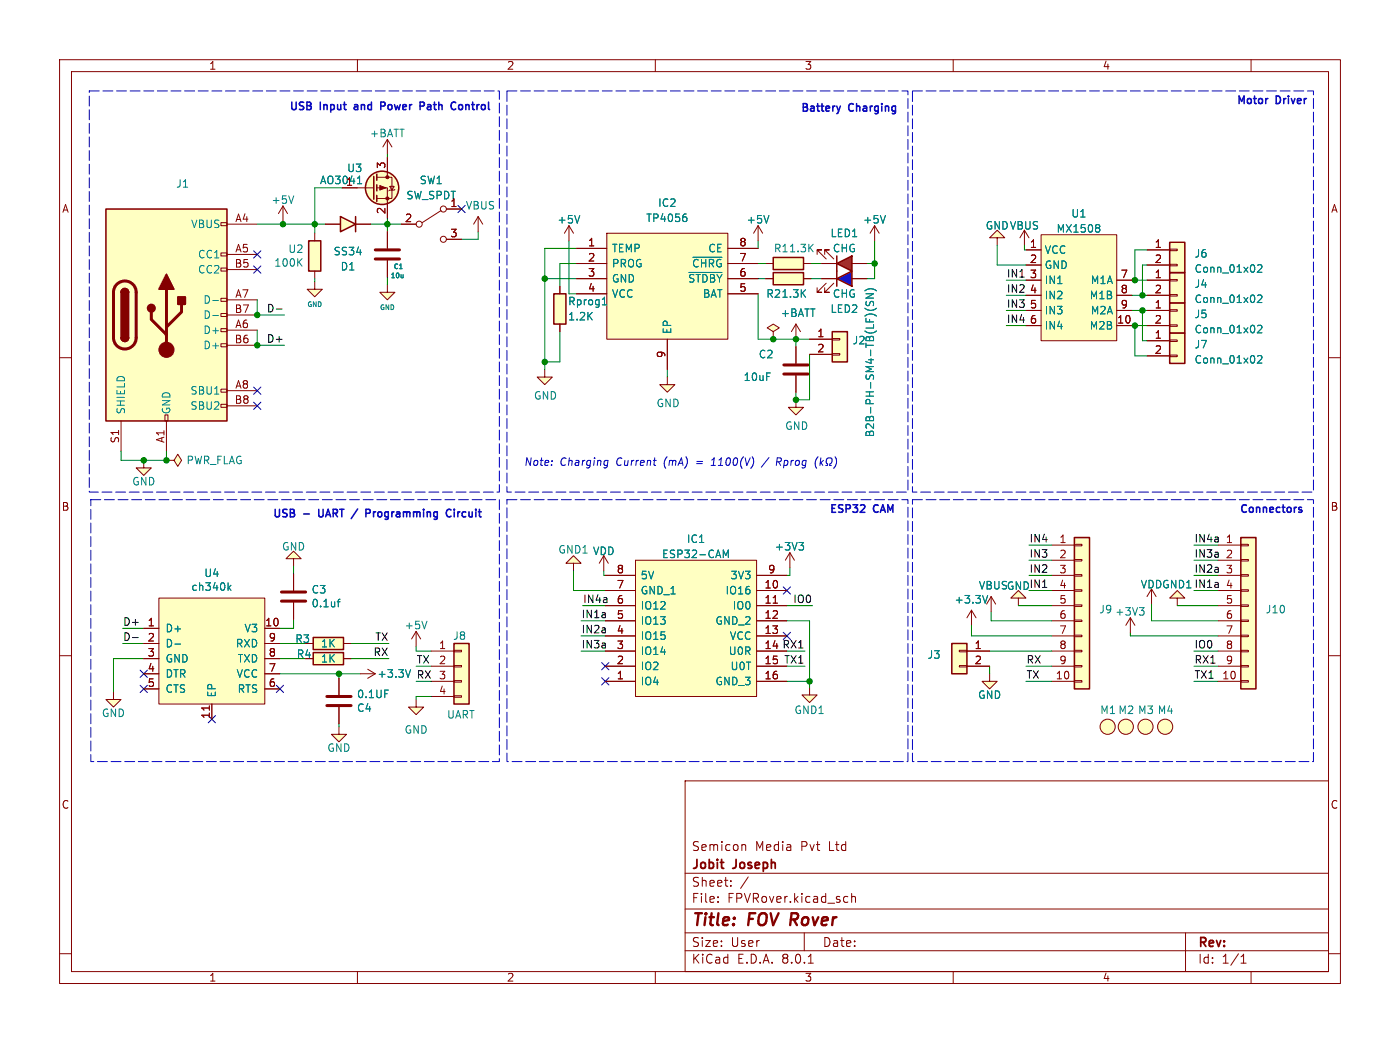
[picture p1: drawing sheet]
<svg xmlns="http://www.w3.org/2000/svg" width="235mm" height="175mm" viewBox="0 0 235 175" stroke-linecap="round" stroke-linejoin="round" font-family="sans-serif">
<g fill="none" stroke="#840000" stroke-width=".17">
<path d="M10 10h215v155h-215zM12 12h211v151h-211zM60 10v2M110 10v2M160 10v2M210 10v2M10 60h2M223 60h2M10 110h2M223 110h2M115 131h108v32h-108zM115 159.5h108"/>
<path d="M115 156.5h108M115 152.5h108M115 146.5h108M120.5 151.3v.1M120.5 150.5v.1M122.7 148.6v.1M122.7 147.8v.1M124.6 141.8h.5l.1 .9M125.6 147.1l-1.3 2M135 156.5v3M142.2 150.4l.1 .1M142.3 151.3l-.1 .1"/>
<path d="M143 149.9v1.5M143 150.5l.2-.1 .3 .1 .1 .9M199 156.5v6.5M10 160h2M60 163v2M110 163v2M135.7 161.6h.8M160 163v2M208.3 161.6h.9M208.3 160.5l.4-.4v1.5M210 163v2M223 160h2"/>
</g>
<path d="M57.1 36.3l2.6 1.3-2.6 1.3z" fill="#ffffc2"/>
<path d="M57.1 36.3l2.6 1.3-2.6 1.3zM59.7 36.3v2.6" fill="none" stroke="#840000" stroke-width=".25"/>
<path d="M54.6 37.6h2.5M59.7 37.6h2.5" fill="none" stroke="#840000" stroke-width=".17"/>
<path d="M51.8 40.4h2v5.1h-2z" fill="#ffffc2"/>
<path d="M51.8 40.4h2v5.1h-2z" fill="none" stroke="#840000" stroke-width=".25"/>
<path d="M52.8 39.1v1.3M52.8 45.5v1.3" fill="none" stroke="#840000" stroke-width=".17"/>
<path d="M50.2 43.9l.5 .8M50.7 43.4l-.7 .7" fill="none" stroke="#008484" stroke-width=".17"/>
<path d="M101.9 39.1h20.3v17.8h-20.3z" fill="#ffffc2"/>
<path d="M101.9 39.1h20.3v17.8h-20.3zM96.8 41.7h5.1M96.8 44.2h5.1M96.8 46.8h5.1M96.8 49.3h5.1M112 56.9v5.1M122.2 41.7h5.1M122.2 44.2h5.1M122.2 46.8h5.1M122.2 49.3h5.1" fill="none" stroke="#840000" stroke-width=".17"/>
<path d="M114.9 35.9h.3M115.1 36.4l.2 .2v.3l-.2 .3M115.6 45.7h5.6M116.3 43.2h4.9" fill="none" stroke="#008484" stroke-width=".17"/>
<path d="M91.4 62v1.3h1.3l-1.3 1.2-1.2-1.2h1.2z" fill="#ffffc2"/>
<path d="M91.4 62v1.3h1.3l-1.3 1.2-1.2-1.2h1.2" fill="none" stroke="#840000" stroke-width=".17"/>
<path d="M112 63.3v1.2h1.3l-1.3 1.3-1.3-1.3h1.3z" fill="#ffffc2"/>
<path d="M112 63.3v1.2h1.3l-1.3 1.3-1.3-1.3h1.3" fill="none" stroke="#840000" stroke-width=".17"/>
<path d="M52.8 47.3v1.2h1.3l-1.3 1.3-1.2-1.3h1.2z" fill="#ffffc2"/>
<path d="M47.5 34.6l-.8 1.2M47.5 34.6v2.5M47.5 34.6l.8 1.2M52.8 47.3v1.2h1.3l-1.3 1.3-1.2-1.3h1.2" fill="none" stroke="#840000" stroke-width=".17"/>
<path d="M49.3 32.9l-.4 1.2" fill="none" stroke="#008484" stroke-width=".17"/>
<path d="M24.1 77.2v1.3h1.3l-1.3 1.3-1.2-1.3h1.2z" fill="#ffffc2"/>
<path d="M24.1 77.2v1.3h1.3l-1.3 1.3-1.2-1.3h1.2M166.4 100.1l-.8 1.3M166.4 100.1v2.5M166.4 100.1l.7 1.3" fill="none" stroke="#840000" stroke-width=".17"/>
<path d="M169.7 100.3l1.2-1.2 1.3 1.2h-1.3v1.3v-1.3z" fill="#ffffc2"/>
<path d="M170.9 100.3h1.3l-1.3-1.2-1.2 1.2h1.2v1.3" fill="none" stroke="#840000" stroke-width=".17"/>
<path d="M166.1 113v1.3h1.3l-1.3 1.3-1.3-1.3h1.3z" fill="#ffffc2"/>
<path d="M166.1 113v1.3h1.3l-1.3 1.3-1.3-1.3h1.3" fill="none" stroke="#840000" stroke-width=".17"/>
<path d="M27.9 77.2h1.3l.6-1 .7 1-.7 1.1-.6-1.1z" fill="#ffffc2"/>
<path d="M27.9 77.2h1.3l.6-1 .7 1-.7 1.1-.6-1.1M27.9 77.2h.1" fill="none" stroke="#840000" stroke-width=".17"/>
<path d="M135.9 115.3v1.3h1.3l-1.3 1.3-1.3-1.3h1.3z" fill="#ffffc2"/>
<path d="M135.9 115.3v1.3h1.3l-1.3 1.3-1.3-1.3h1.3" fill="none" stroke="#840000" stroke-width=".17"/>
<path d="M17.8 35.1h20.3v35.5h-20.3z" fill="#ffffc2"/>
<g fill="none" stroke="#840000" stroke-width=".17">
<path d="M37.1 37.4h1v.5h-1zM38.1 37.6h5.1M59.9 31.5h2.8M63.2 31.5h1.8v5.1M63.2 29.7h2.6v3.6h-2.6M65 23.4v2.5M65 26.4v3.3M65 23.4l-.7 1.3M65 23.4l.8 1.3M65.4 31.3h.8l-.4 .6zM66.3 31.8l-.1 .1h-.8l-.1 .1M146.8 37.9l-.8 1.2"/>
<path d="M146.8 37.9v2.5M146.8 37.9l.8 1.2M37.1 57.7h1v.5h-1zM37.1 55.1h1v.5h-1zM37.1 52.6h1v.5h-1zM37.1 50.1h1v.5h-1zM37.1 45h1v.5h-1zM37.1 42.4h1v.5h-1zM38.1 42.7h5.1M38.1 55.4h5.1M38.1 50.3h5.1M38.1 45.2h5.1"/>
<path d="M38.1 57.9h5.1M38.1 52.9h5.1M20.3 70.6v5.1M27.7 69.6h.5v1h-.5zM27.9 70.6v5.1M37.1 67.8h1v.5h-1zM37.1 65.3h1v.5h-1zM38.1 65.6h5.1M38.1 68.1h5.1M132.6 92.7l-.8 1.3M132.6 92.7v2.6M132.6 92.7l.7 1.3"/>
</g>
<g fill="none" stroke="#840000" stroke-width=".25">
<path d="M17.8 35.1h20.3v35.5h-20.3zM62.7 29.6v3.8M63.2 29.2v1M63.2 31v1M63.2 32.8v1M20.3 56.7a.64 .64 0 0 0 .7 .6 .64 .64 0 0 0 .6-.6M20.3 49a.64 .64 0 0 1 .7-.6 .64 .64 0 0 1 .6 .6"/>
<circle cx="64.1" cy="31.5" r="2.79"/>
</g>
<path d="M19.6 47.7a1.91 1.91 0 0 1 2.1-.4 1.91 1.91 0 0 1 1.2 1.7v7.7a1.91 1.91 0 0 1-1.9 1.9 1.91 1.91 0 0 1-2-1.9l.1-7.8 .1-.6zM25.4 52.3v1.3l2.5 2.6M27.9 48.5v10.2M30.5 51.1v1.2l-2.6 2.6" fill="none" stroke="#840000" stroke-width=".51"/>
<g fill="#840000" stroke="#840000" stroke-width=".25">
<path d="M20.3 56.7h1.3a.64 .64 0 0 1-.6 .6 .64 .64 0 0 1-.7-.6z"/>
<path d="M20.3 49h1.3v7.7h-1.3z"/>
<path d="M20.5 48.6a.64 .64 0 0 1 .7-.1 .64 .64 0 0 1 .4 .5h-1.3z"/>
<path d="M27.9 46l1.3 2.5h-2.5z"/>
<path d="M29.8 49.8h1.3v1.3h-1.3z"/>
<circle cx="25.4" cy="51.7" r=".63"/>
</g>
<g fill="#840000" stroke="#840000" stroke-width=".17">
<path d="M63.8 31.1l1 .4-1 .4z"/>
<circle cx="27.9" cy="58.7" r="1.27"/>
<circle cx="65" cy="33.3" r=".25"/>
<circle cx="65" cy="29.7" r=".25"/>
</g>
<path d="M60 30.8h.7M148.6 36.2l-.4 1.2M35.7 50.4h1M35.7 52.9h1M134.1 91h.8l-.4 .5M134.6 91.5l.3 .2v.4l-.3 .2" fill="none" stroke="#008484" stroke-width=".17"/>
<circle cx="64.1" cy="31.5" r="2.79" fill="#ffffc2" stroke="#ffffc2" stroke-width=".17"/>
<path d="M140.5 46.8l2.5-1.3v2.5z" fill="#1d00ff"/>
<path d="M140.5 46.8l2.5-1.3v2.5zM140.5 45.5v2.5" fill="none" stroke="#840000" stroke-width=".25"/>
<path d="M137.9 46.8h2.6M138.7 47.5l-1.5 1.5h.7h-.7v-.7M140 47.5l-1.6 1.5h.8h-.8v-.7M143 46.8h2.5" fill="none" stroke="#840000" stroke-width=".17"/>
<path d="M140.5 44.2l2.5-1.3v2.6z" fill="#ff0013"/>
<path d="M140.5 44.2l2.5-1.3v2.6zM140.5 42.9v2.6" fill="none" stroke="#840000" stroke-width=".25"/>
<path d="M137.2 42.7v-.8h.7h-.7l1.5 1.6M137.9 44.2h2.6M138.4 42.7v-.8h.8h-.8l1.6 1.6M143 44.2h2.5" fill="none" stroke="#840000" stroke-width=".17"/>
<path d="M93 49.3h2v5.1h-2z" fill="#ffffc2"/>
<path d="M93 49.3h2v5.1h-2z" fill="none" stroke="#840000" stroke-width=".25"/>
<path d="M95.5 37.9l-.8 1.2M95.5 37.9v2.5M95.5 37.9l.8 1.2M94 48v1.3M94 54.4v1.2" fill="none" stroke="#840000" stroke-width=".17"/>
<path d="M97.3 36.2l-.4 1.2M101.1 51.1h.7M101.2 50.2l.3-.3v1.2" fill="none" stroke="#008484" stroke-width=".17"/>
<path d="M65 47.8v1.2h1.3l-1.3 1.3-1.2-1.3h1.2z" fill="#ffffc2"/>
<path d="M65 47.8v1.2h1.3l-1.3 1.3-1.2-1.3h1.2" fill="none" stroke="#840000" stroke-width=".17"/>
<path d="M129.8 43.2h5.1v2h-5.1z" fill="#ffffc2"/>
<path d="M129.8 43.2h5.1v2h-5.1z" fill="none" stroke="#840000" stroke-width=".25"/>
<path d="M127.3 37.9l-.8 1.2M127.3 37.9v2.5M127.3 37.9l.7 1.2M128.5 44.2h1.3M134.9 44.2h1.2" fill="none" stroke="#840000" stroke-width=".17"/>
<path d="M129.1 36.2l-.5 1.2" fill="none" stroke="#008484" stroke-width=".17"/>
<path d="M129.8 45.7h5.1v2.1h-5.1z" fill="#ffffc2"/>
<path d="M129.8 45.7h5.1v2.1h-5.1z" fill="none" stroke="#840000" stroke-width=".25"/>
<path d="M128.5 46.8h1.3M133.6 54.4l-.8 1.2M133.6 54.4v2.5M133.6 54.4l.8 1.2M134.9 46.8h1.2" fill="none" stroke="#840000" stroke-width=".17"/>
<path d="M132.3 68.3h1.3v-1.2v1.2h1.3l-1.3 1.3z" fill="#ffffc2"/>
<path d="M133.6 67.1v1.2h1.3l-1.3 1.3-1.3-1.3h1.3" fill="none" stroke="#840000" stroke-width=".17"/>
<path d="M128.8 55l1-.6 1 .6-1 .6v1.3v-1.3z" fill="#ffffc2"/>
<path d="M129.8 55.6l1-.6-1-.6-1 .6 1 .6v1.3M129.8 56.9h.1" fill="none" stroke="#840000" stroke-width=".17"/>
<path d="M139.7 55.6h2.5v5.1h-2.5z" fill="#ffffc2"/>
<path d="M133.6 58.2v2.8M135.9 56.9h3.8M135.9 59.5h3.8M139.7 59.3h1.3v.3h-1.3zM139.7 56.8h1.3v.2h-1.3zM133.6 63v2.8" fill="none" stroke="#840000" stroke-width=".17"/>
<path d="M139.7 55.6h2.5v5.1h-2.5z" fill="none" stroke="#840000" stroke-width=".25"/>
<path d="M145.2 51.7a1.46 1.46 0 0 0 1.9 0M145.2 48.8a1.46 1.46 0 0 1 1.9 0M145.4 49.3h1.2l-1.2 .7h1.2M145.4 50.6v.4l.2 .3 .3-.1 .2-.6h.4l.1 .2v.5" fill="none" stroke="#008484" stroke-width=".17"/>
<path d="M131.6 62.8h4M131.6 61.2h4" fill="none" stroke="#840000" stroke-width=".51"/>
<path d="M174.8 39.4h12.7v17.8h-12.7z" fill="#ffffc2"/>
<path d="M174.8 39.4h12.7v17.8h-12.7zM172.2 41.9h2.6M172.2 54.6h2.6M172.2 44.5h2.6M172.2 47h2.6M172.2 49.5h2.6M172.2 52.1h2.6M187.5 54.6h2.5M187.5 47h2.5M187.5 49.5h2.5M187.5 52.1h2.5" fill="none" stroke="#840000" stroke-width=".17"/>
<path d="M184.4 37.7l.2 .2-.2 .3 .2 .3v.2l-.2 .3" fill="none" stroke="#008484" stroke-width=".17"/>
<path d="M167.4 38.6l1.3 1.3h-1.3v1.3v-1.3h-1.3z" fill="#ffffc2"/>
<path d="M167.4 39.9h1.3l-1.3-1.3-1.3 1.3h1.3v1.3M172 38.6l-.8 1.3M172 38.6v2.6M172 38.6l.7 1.3" fill="none" stroke="#840000" stroke-width=".17"/>
<path d="M196.3 50.8h2.6v5.1h-2.6z" fill="#ffffc2"/>
<path d="M192.5 52.1h3.8M192.5 54.6h3.8M196.3 54.5h1.3v.3h-1.3zM196.3 52h1.3v.2h-1.3z" fill="none" stroke="#840000" stroke-width=".17"/>
<path d="M196.3 50.8h2.6v5.1h-2.6z" fill="none" stroke="#840000" stroke-width=".25"/>
<path d="M211.1 54.7l.5-.1 .2 .3-.8 .9h.8" fill="none" stroke="#008484" stroke-width=".17"/>
<path d="M196.3 45.7h2.6v5.1h-2.6z" fill="#ffffc2"/>
<path d="M80.3 36.3l-.8 1.3M80.3 36.3v2.6M80.3 36.3l.7 1.3M192.5 47h3.8M192.5 49.5h3.8M196.3 49.4h1.3v.3h-1.3zM196.3 46.9h1.3v.2h-1.3z" fill="none" stroke="#840000" stroke-width=".17"/>
<path d="M196.3 45.7h2.6v5.1h-2.6z" fill="none" stroke="#840000" stroke-width=".25"/>
<path d="M211.1 49.6l.5-.1 .2 .4-.8 .9h.8" fill="none" stroke="#008484" stroke-width=".17"/>
<path d="M196.3 40.7h2.6v5h-2.6z" fill="#ffffc2"/>
<path d="M192.5 41.9h3.8M192.5 44.5h3.8M196.3 44.3h1.3v.3h-1.3zM196.3 41.8h1.3v.3h-1.3z" fill="none" stroke="#840000" stroke-width=".17"/>
<path d="M196.3 40.7h2.6v5h-2.6z" fill="none" stroke="#840000" stroke-width=".25"/>
<path d="M211.1 44.5l.5-.1 .2 .4-.8 .9h.8" fill="none" stroke="#008484" stroke-width=".17"/>
<path d="M196.3 55.9h2.6v5.1h-2.6z" fill="#ffffc2"/>
<g fill="none" stroke="#840000" stroke-width=".17">
<path d="M65 38.9v2.8M67.3 37.6h2.5M74 35.3l-3.1 2.1M74.9 35.1h2.6M65 43.7v2.8M74.9 40.2h2.6M192.5 57.2h3.8M192.5 59.7h3.8M196.3 59.6h1.3v.2h-1.3zM196.3 57h1.3v.3h-1.3z"/>
<circle cx="70.4" cy="37.6" r=".51"/>
<circle cx="74.4" cy="35.1" r=".51"/>
<circle cx="74.4" cy="40.2" r=".51"/>
</g>
<path d="M196.3 55.9h2.6v5.1h-2.6z" fill="none" stroke="#840000" stroke-width=".25"/>
<path d="M67.7 46.1v.5M67.7 46.5l-.1 .1M211.1 59.8l.5-.1 .2 .3-.8 .9h.8" fill="none" stroke="#008484" stroke-width=".17"/>
<path d="M63 43.5h4.1M63 41.9h4.1" fill="none" stroke="#840000" stroke-width=".51"/>
<path d="M52.6 109.5h5.1v2h-5.1z" fill="#ffffc2"/>
<path d="M52.6 109.5h5.1v2h-5.1z" fill="none" stroke="#840000" stroke-width=".25"/>
<path d="M51.3 110.5h1.3M57.7 110.5h1.2" fill="none" stroke="#840000" stroke-width=".17"/>
<path d="M26.7 100.3h17.7v17.8h-17.7z" fill="#ffffc2"/>
<g fill="none" stroke="#840000" stroke-width=".17">
<path d="M24.1 105.4h2.6M24.1 108h2.6M24.1 110.5h2.6M24.1 113h2.6M24.1 115.6h2.6M26.7 100.3h17.7v17.8h-17.7zM35.1 118.4v.8M35.6 118.1v2.6M44.4 105.4h2.6M44.4 108h2.6M44.4 110.5h2.6M44.4 113h2.6"/>
<path d="M44.4 115.6h2.6"/>
</g>
<path d="M38.4 98.6l.4 .4M38.8 98.2l-.5 .5M29.4 108.1h.9" fill="none" stroke="#008484" stroke-width=".17"/>
<path d="M19 116.1v1.3h1.3l-1.3 1.2-1.2-1.2h1.2z" fill="#ffffc2"/>
<path d="M19 116.1v1.3h1.3l-1.3 1.2-1.2-1.2h1.2" fill="none" stroke="#840000" stroke-width=".17"/>
<path d="M48 93.7l1.3-1.2 1.2 1.2h-1.2v1.3v-1.3z" fill="#ffffc2"/>
<path d="M49.3 93.7h1.2l-1.2-1.2-1.3 1.2h1.3v1.3M49.3 96.3v2.8M49.3 101.1v2.8M69.8 105.9l-.7 1.3M69.8 105.9v2.6M69.8 105.9l.8 1.3" fill="none" stroke="#840000" stroke-width=".17"/>
<path d="M56.6 101h.5M57.1 100.5l-.3 .2v1.1M71.7 104.2l-.5 1.3" fill="none" stroke="#008484" stroke-width=".17"/>
<path d="M47.2 99.3h4.1M47.2 100.9h4.1" fill="none" stroke="#840000" stroke-width=".51"/>
<path d="M52.6 107h5.1v2h-5.1z" fill="#ffffc2"/>
<path d="M52.6 107h5.1v2h-5.1z" fill="none" stroke="#840000" stroke-width=".25"/>
<path d="M101.3 93.2l-.7 1.3M101.3 93.2v2.6M101.3 93.2l.8 1.3M51.3 108h1.3M57.7 108h1.2" fill="none" stroke="#840000" stroke-width=".17"/>
<path d="M95 94.5l1.3-1.3 1.2 1.3h-1.2v1.3v-1.3z" fill="#ffffc2"/>
<path d="M96.3 94.5h1.2l-1.2-1.3-1.3 1.3h1.3v1.3" fill="none" stroke="#840000" stroke-width=".17"/>
<path d="M106.7 94h20.3v22.9h-20.3z" fill="#ffffc2"/>
<g fill="none" stroke="#840000" stroke-width=".17">
<path d="M101.6 99.1h5.1M101.6 96.5h5.1M106.7 94h20.3v22.9h-20.3zM127 99.1h5.1M127 96.5h5.1M101.6 114.3h5.1M101.6 101.6h5.1M101.6 104.2h5.1M101.6 106.7h5.1M101.6 109.2h5.1M101.6 111.8h5.1M127 114.3h5.1"/>
<path d="M127 101.6h5.1M127 104.2h5.1M127 106.7h5.1M127 109.2h5.1M127 111.8h5.1M129.8 101.2h.7"/>
</g>
<path d="M121.4 92.3l.4 .9 .5-.9v1.3" fill="none" stroke="#008484" stroke-width=".17"/>
<path d="M159.8 108h2.5v5h-2.5z" fill="#ffffc2"/>
<path d="M161 111.7h1.3v.2h-1.3zM161 109.1h1.3v.3h-1.3zM162.3 109.2h3.8M162.3 111.8h3.8" fill="none" stroke="#840000" stroke-width=".17"/>
<path d="M159.8 108h2.5v5h-2.5z" fill="none" stroke="#840000" stroke-width=".25"/>
<path d="M196.3 100.3l1.3-1.2 1.3 1.2h-1.3v1.3v-1.3z" fill="#ffffc2"/>
<path d="M197.6 100.3h1.3l-1.3-1.2-1.3 1.2h1.3v1.3" fill="none" stroke="#840000" stroke-width=".17"/>
<path d="M69.8 117.4v1.2h1.3l-1.3 1.3-1.2-1.3h1.2z" fill="#ffffc2"/>
<path d="M69.8 117.4v1.2h1.3l-1.3 1.3-1.2-1.3h1.2" fill="none" stroke="#840000" stroke-width=".17"/>
<path d="M208.3 90.2h2.5v25.4h-2.5z" fill="#ffffc2"/>
<g fill="none" stroke="#840000" stroke-width=".17">
<path d="M193.3 98.8l-.8 1.3M193.3 98.8v2.6M193.3 98.8l.8 1.3M204.5 91.5h3.8M204.5 94h3.8M204.5 96.5h3.8M204.5 99.1h3.8M208.3 99h1.2v.2h-1.2zM208.3 96.4h1.2v.3h-1.2zM208.3 93.9h1.2v.2h-1.2zM208.3 91.3h1.2v.3h-1.2zM60.5 113h2.5"/>
<path d="M61.7 112.3l1.3 .7M63 113l-1.3 .8M189.7 103.7l-.7 1.2M189.7 103.7v2.5M189.7 103.7l.8 1.2M204.5 114.3h3.8M204.5 101.6h3.8M204.5 104.2h3.8M204.5 106.7h3.8M204.5 109.2h3.8M204.5 111.8h3.8M208.3 114.2h1.2v.2h-1.2z"/>
<path d="M208.3 111.7h1.2v.2h-1.2zM208.3 109.1h1.2v.3h-1.2zM208.3 106.6h1.2v.2h-1.2zM208.3 104h1.2v.3h-1.2zM208.3 101.5h1.2v.2h-1.2z"/>
<circle cx="185.9" cy="121.9" r="1.27"/>
<circle cx="189" cy="121.9" r="1.27"/>
<circle cx="192.3" cy="121.9" r="1.27"/>
<circle cx="195.6" cy="121.9" r="1.27"/>
</g>
<path d="M208.3 90.2h2.5v25.4h-2.5z" fill="none" stroke="#840000" stroke-width=".25"/>
<path d="M68.9 112.4l-.4 1.2M191.2 101.9h.8l-.4 .5M191.8 102.4l.2 .3v.3l-.2 .2" fill="none" stroke="#008484" stroke-width=".17"/>
<g fill="#ffffc2" stroke="#ffffc2" stroke-width=".17">
<circle cx="185.9" cy="121.9" r="1.27"/>
<circle cx="189" cy="121.9" r="1.27"/>
<circle cx="195.6" cy="121.9" r="1.27"/>
<circle cx="192.3" cy="121.9" r="1.27"/>
</g>
<path d="M180.3 90.2h2.6v25.4h-2.6z" fill="#ffffc2"/>
<g fill="none" stroke="#840000" stroke-width=".17">
<path d="M176.5 91.5h3.8M176.5 94h3.8M176.5 96.5h3.8M176.5 99.1h3.8M180.3 99h1.3v.2h-1.3zM180.3 96.4h1.3v.3h-1.3zM180.3 93.9h1.3v.2h-1.3zM180.3 91.3h1.3v.3h-1.3zM56.9 113.8v2.8M56.9 118.6v2.8M163.1 102.4l-.8 1.3M163.1 102.4v2.5"/>
<path d="M163.1 102.4l.7 1.3M176.5 114.3h3.8M176.5 101.6h3.8M176.5 104.2h3.8M176.5 106.7h3.8M176.5 109.2h3.8M176.5 111.8h3.8M180.3 114.2h1.3v.2h-1.3zM180.3 111.7h1.3v.2h-1.3zM180.3 109.1h1.3v.3h-1.3zM180.3 106.6h1.3v.2h-1.3zM180.3 104h1.3v.3h-1.3z"/>
<path d="M180.3 101.5h1.3v.2h-1.3z"/>
</g>
<path d="M180.3 90.2h2.6v25.4h-2.6z" fill="none" stroke="#840000" stroke-width=".25"/>
<path d="M165.8 99.9l-.4 1.3" fill="none" stroke="#008484" stroke-width=".17"/>
<path d="M54.9 116.9h4M54.9 118.4h4" fill="none" stroke="#840000" stroke-width=".51"/>
<path d="M56.9 121.9v1.3h1.3l-1.3 1.3-1.3-1.3h1.3z" fill="#ffffc2"/>
<path d="M56.9 121.9v1.3h1.3l-1.3 1.3-1.3-1.3h1.3" fill="none" stroke="#840000" stroke-width=".17"/>
<path d="M76.2 108h2.5v10.1h-2.5z" fill="#ffffc2"/>
<g fill="none" stroke="#840000" stroke-width=".17">
<path d="M54.6 37.6h2.5M59.7 37.6h2.5M65 26.4v2.6M65 34.1v2.5M65 38.9v2.8M67.3 37.6h2.5M74.9 35.1h2.6M65 43.7v2.8M74.9 40.2h2.6M94 48v1.3M94 54.4v1.2M96.8 41.7h5.1"/>
<path d="M96.8 44.2h5.1M96.8 46.8h5.1M96.8 49.3h5.1M112 56.9v5.1M122.2 41.7h5.1M122.2 44.2h5.1M122.2 46.8h5.1M122.2 49.3h5.1M128.5 46.8h1.3M133.6 58.2v2.8M134.9 46.8h1.2M135.9 56.9h3.8"/>
<path d="M135.9 59.5h3.8M137.9 44.2h2.6M137.9 46.8h2.6M143 44.2h2.5M143 46.8h2.5M172.2 41.9h2.6M172.2 44.5h2.6M172.2 47h2.6M172.2 49.5h2.6M172.2 52.1h2.6M172.2 54.6h2.6M187.5 47h2.5"/>
<path d="M187.5 49.5h2.5M187.5 52.1h2.5M187.5 54.6h2.5M192.5 57.2h3.8M192.5 59.7h3.8M192.5 41.9h3.8M192.5 44.5h3.8M192.5 47h3.8M192.5 49.5h3.8M192.5 52.1h3.8M192.5 54.6h3.8M133.6 63v2.8"/>
<path d="M49.3 96.3v2.8M101.6 99.1h5.1M101.6 96.5h5.1M127 99.1h5.1M127 96.5h5.1M24.1 108h2.6M24.1 105.4h2.6M24.1 110.5h2.6M24.1 113h2.6M24.1 115.6h2.6M35.1 118.4v.8M35.6 118.1v2.6"/>
<path d="M44.4 108h2.6M44.4 105.4h2.6M44.4 110.5h2.6M44.4 113h2.6M44.4 115.6h2.6M49.3 101.1v2.8M51.3 108h1.3M51.3 110.5h1.3M56.9 113.8v2.8M56.9 118.6v2.8M57.7 108h1.2M57.7 110.5h1.2"/>
<path d="M72.4 109.2h3.8M72.4 111.8h3.8M72.4 114.3h3.8M72.4 116.9h3.8M76.2 116.7h1.3v.3h-1.3zM76.2 114.2h1.3v.2h-1.3zM76.2 111.7h1.3v.2h-1.3zM76.2 109.1h1.3v.3h-1.3zM101.6 109.2h5.1M101.6 111.8h5.1M101.6 114.3h5.1M101.6 101.6h5.1"/>
<path d="M101.6 104.2h5.1M101.6 106.7h5.1M127 109.2h5.1M127 111.8h5.1M127 114.3h5.1M127 101.6h5.1M127 104.2h5.1M127 106.7h5.1M129.8 101.2h.7M162.3 109.2h3.8M162.3 111.8h3.8"/>
</g>
<path d="M76.2 108h2.5v10.1h-2.5z" fill="none" stroke="#840000" stroke-width=".25"/>
<path d="M46.4 51.9h.9M22.2 107h1" fill="none" stroke="#000" stroke-width=".17"/>
<g fill="none" stroke="#0000c2" stroke-width=".25">
<path d="M59.5 18v.3M64.5 17.2l-.6-.1v1.3M64.5 17.7l-.6 .1M70.5 17.1h.5l.2 .3-.1 .3-.6 .1M76.3 17.1l.2 .1M76.5 18.3l-.2 .1M77.4 17.5l-.3 .1-.1 .2v.5l.4 .1M141.1 17.8l-.3 .9M53.5 85.5l.1 1.1M61.4 86.1h.6l.2-.2-.1-.3-.2-.1h-.5v1.2M75 86.4l.3 .3 .4-.1M75.7 85.6l-.4-.1-.3 .3"/>
<path d="M76.2 85.5v.1M76.2 85.9v.8M218.4 85.5l.1 .2-.1 .3M218.4 85.1l.1 .1"/>
</g>
<g fill="none" stroke="#0000c2" stroke-width=".17">
<path d="M101.7 77.2l.3 .1M102 78l-.2 .1M102.1 77.2l-.2 1.1-.1 .2M119.4 78.1h.7M119.5 77.2l.4-.4-.2 1.3M129.1 76.8l-1.3 1.6M130.7 77.5l.3 .6M131 76.8h-.5l-.2 1.3M131 77.4l-.6 .1M136.8 78l.3 .6M137.3 76.6l-.4 .9M137.8 76.8l-.2 1.3"/>
<path d="M137.8 77.6l.3 .5M138.2 77.2l-.5 .5M138.6 78.1h.3v-.2a.56 .56 0 0 1-.1-.9 .56 .56 0 0 1 .8 0 .66 .66 0 0 1-.3 .9v.2h.3M140.2 76.6a1.47 1.47 0 0 1-.3 2"/>
</g>
<path d="M15 15.3h68.8v67.3h-68.8zM85.1 15.3h67.3v67.3h-67.3zM153.2 15.3h67.3v67.3h-67.3zM15.2 83.8h68.6v44h-68.6zM85.1 83.8h67.3v44h-67.3zM153.2 83.8h67.3v44h-67.3z" fill="none" stroke="#0000c2" stroke-width=".17" stroke-dasharray="1.7 .6"/>
<g fill="none" stroke="#008400" stroke-width=".17">
<path d="M43.2 37.6h11.4M47.5 37.1v.5M57.4 31.5h-4.6v7.6M62.2 37.6h5.1M65 25.9v.5M65 36.6v2.3M80.3 38.9v1.3h-2.8M43.2 50.3v2.6h4.6M43.2 55.4v2.5h4.6M52.8 46.8v.5M65 46.5v1.3M91.4 46.8h5.4"/>
<path d="M94 55.6v5.1h-2.6M95.5 40.4v8.9h1.3M96.8 41.7h-5.4v20.3M96.8 44.2h-2.8v3.8M127.3 46.8h1.2M127.3 44.2h1.2M127.3 40.4v1.3M127.3 49.3v7.6h8.6M133.6 56.9v1.3M135.9 59.5v7.6h-2.3v-1.3M136.1 46.8h1.8M136.1 44.2h1.8"/>
<path d="M145.5 44.2h1.3M146.8 40.4v6.4h-1.3M167.4 41.2v3.3h4.8M168.9 54.6h3.3M168.9 52.1h3.3M168.9 47h3.3M168.9 49.5h3.3M172 41.2v.7h.2M190 54.6h2.5M190 52.1h2.5M190 47h2.5M190 49.5h2.5"/>
<path d="M190.5 54.6v5.1h2M191.8 52.1v5.1h.7M192.5 41.9h-2v5.1M192.5 44.5h-.7v5M20.3 75.7v1.5h7.6v-1.5M112 62v1.3M49.3 95v1.3M96.3 95.8v3.3h5.3M101.3 95.8v.7h.3M132.6 95.3v1.2h-.5M172.7 99.1h3.8M172.7 96.5h3.8"/>
<path d="M172.7 91.5h3.8M172.7 94h3.8M200.4 99.1h4.1M200.4 96.5h4.1M200.4 91.5h4.1M200.4 94h4.1M20.6 108h3.5M20.6 105.4h3.5M24.1 110.5h-5.1v5.6M47 110.5h4.3M47 108h4.3M47 113h13.5"/>
<path d="M49.3 103.9v1.5h-2.3M56.9 113v.8M58.9 110.5h6.4M58.9 108h6.4M69.8 108.5v.7h2.6M72.4 116.9h-2.6v.5M97.5 109.2h4.1M97.5 106.7h4.1M97.5 104.2h4.1M97.8 101.6h3.8M132.1 109.2h3M132.1 101.6h4.3"/>
<path d="M132.1 114.3h3.8M132.1 111.8h3M132.1 104.2h3.8v11.1M163.1 104.9v1.8h13.4M166.1 109.2h10.4M166.1 111.8v1.2M166.4 102.6v1.6h10.1M170.9 101.6h5.6M172.2 114.3h4.3M172.2 111.8h4.3M189.7 106.2v.5h14.8M193.3 101.4v2.8h11.2"/>
<path d="M197.6 101.6h6.9M200.4 109.2h4.1M200.4 114.3h4.1M200.4 111.8h4.1M56.9 121.4v.5"/>
</g>
<g fill="none" stroke="#000084" stroke-width=".17">
<path d="M76.9 34.5l1.2 1.2M78.1 34.5l-1.2 1.2M42.6 44.6l1.2 1.2M42.6 42.1l1.2 1.2M43.8 44.6l-1.2 1.2M43.8 42.1l-1.2 1.2M42.6 64.9l1.2 1.3M42.6 67.5l1.2 1.2M43.8 64.9l-1.2 1.3M43.8 67.5l-1.2 1.2M131.5 98.5l1.2 1.2M132.7 98.5l-1.2 1.2"/>
<path d="M23.5 115l1.2 1.2M23.5 112.4l1.2 1.3M24.7 115l-1.2 1.2M24.7 112.4l-1.2 1.3M46.4 115l1.2 1.2M47.6 115l-1.2 1.2M101 111.2l1.2 1.2M101 113.7l1.2 1.2M102.2 111.2l-1.2 1.2M102.2 113.7l-1.2 1.2M131.5 106.1l1.2 1.2M132.7 106.1l-1.2 1.2"/>
<path d="M35 120.1l1.2 1.2M36.2 120.1l-1.2 1.2"/>
</g>
<g fill="none" stroke="#008484" stroke-width=".17">
<path d="M60 30.8h.7M97.3 36.2l-.4 1.2M114.9 35.9h.3M115.1 36.4l.2 .2v.3l-.2 .3M129.1 36.2l-.5 1.2M148.6 36.2l-.4 1.2M184.4 37.7l.2 .2-.2 .3 .2 .3v.2l-.2 .3M67.7 46.1v.5M67.7 46.5l-.1 .1M101.1 51.1h.7M101.2 50.2l.3-.3v1.2M115.6 45.7h5.6"/>
<path d="M116.3 43.2h4.9M145.2 51.7a1.46 1.46 0 0 0 1.9 0M145.2 48.8a1.46 1.46 0 0 1 1.9 0M145.4 49.3h1.2l-1.2 .7h1.2M145.4 50.6v.4l.2 .3 .3-.1 .2-.6h.4l.1 .2v.5M211.1 44.5l.5-.1 .2 .4-.8 .9h.8M211.1 59.8l.5-.1 .2 .3-.8 .9h.8M211.1 49.6l.5-.1 .2 .4-.8 .9h.8M211.1 54.7l.5-.1 .2 .3-.8 .9h.8M38.4 98.6l.4 .4M38.8 98.2l-.5 .5M121.4 92.3l.4 .9 .5-.9v1.3"/>
<path d="M134.1 91h.8l-.4 .5M134.6 91.5l.3 .2v.4l-.3 .2M165.8 99.9l-.4 1.3M29.4 108.1h.9M56.6 101h.5M57.1 100.5l-.3 .2v1.1M68.9 112.4l-.4 1.2"/>
</g>
<g fill="#008400" stroke="#008400" stroke-width=".17">
<circle cx="91.4" cy="60.7" r=".46"/>
<circle cx="52.8" cy="37.6" r=".46"/>
<circle cx="91.4" cy="46.8" r=".46"/>
<circle cx="135.9" cy="114.3" r=".46"/>
<circle cx="43.2" cy="57.9" r=".46"/>
<circle cx="24.1" cy="77.2" r=".46"/>
<circle cx="27.9" cy="77.2" r=".46"/>
<circle cx="65" cy="37.6" r=".46"/>
<circle cx="47.5" cy="37.6" r=".46"/>
<circle cx="43.2" cy="52.9" r=".46"/>
<circle cx="56.9" cy="113" r=".46"/>
<circle cx="190.5" cy="47" r=".46"/>
<circle cx="191.8" cy="49.5" r=".46"/>
<circle cx="190.5" cy="54.6" r=".46"/>
<circle cx="191.8" cy="52.1" r=".46"/>
<circle cx="146.8" cy="44.2" r=".46"/>
<circle cx="129.8" cy="56.9" r=".46"/>
<circle cx="133.6" cy="56.9" r=".46"/>
<circle cx="133.6" cy="67.1" r=".46"/>
</g>
<g font-size="2.8" fill="#840000">
<text x="116" y="155.9">Title:</text>
<text x="125.7" y="155.9">FOV Rover</text>
</g>
<g font-size="2.1" fill="#840000">
<text x="116" y="143">Semicon</text>
<text x="126.7" y="143">Media</text>
<text x="134.5" y="143">Pvt</text>
<text x="139.3" y="143">Ltd</text>
<text x="116" y="149">Sheet:</text>
<text x="116" y="146.2">Jobit</text>
<text x="123.2" y="146.2">Joseph</text>
<text x="116" y="151.7">File:</text>
<text x="122.1" y="151.7">FPVRover.kicad_sch</text>
<text x="116" y="161.9">KiCad</text>
<text x="116" y="159.1">Size:</text>
<text x="122.7" y="159.1">User</text>
<text x="123.7" y="161.9">E.D.A.</text>
<text x="131.3" y="161.9">8.0.1</text>
<text x="138" y="159.1">Date:</text>
<text x="201" y="159.3">Rev:</text>
<text x="201" y="161.9">Id:</text>
<text x="205.1" y="161.9">1/1</text>
</g>
<g font-size="1.8" fill="#840000">
<text x="35" y="11.9">1</text>
<text x="85" y="11.9">2</text>
<text x="135" y="11.9">3</text>
<text x="185" y="11.9">4</text>
<text x="64.8" y="28.4" transform="rotate(-90 64.8 28.4)">3</text>
<text x="10.3" y="35.9">A</text>
<text x="53.6" y="31.1">AO3041</text>
<text x="58" y="31.3">1</text>
<text x="75.5" y="34.8">1</text>
<text x="223.3" y="35.9">A</text>
<text x="39.4" y="37.4">A4</text>
<text x="64.8" y="36" transform="rotate(-90 64.8 36)">2</text>
<text x="67.9" y="37.4">2</text>
<text x="75.5" y="39.9">3</text>
<text x="98.6" y="41.4">1</text>
<text x="124" y="41.4">8</text>
<text x="172.8" y="41.7">1</text>
<text x="193.7" y="41.7">1</text>
<text x="39.3" y="45">B5</text>
<text x="39.4" y="42.4">A5</text>
<text x="98.6" y="44">2</text>
<text x="98.6" y="46.5">3</text>
<text x="124" y="46.5">6</text>
<text x="124" y="44">7</text>
<text x="172.8" y="44.2">2</text>
<text x="172.8" y="46.8">3</text>
<text x="188" y="46.8">7</text>
<text x="193.7" y="46.8">1</text>
<text x="193.7" y="44.2">2</text>
<text x="39.3" y="52.6">B7</text>
<text x="39.4" y="50.1">A7</text>
<text x="98.6" y="49">4</text>
<text x="124" y="49">5</text>
<text x="172.8" y="49.3">4</text>
<text x="172.8" y="51.8">5</text>
<text x="188" y="49.3">8</text>
<text x="188" y="51.8">9</text>
<text x="193.7" y="51.8">1</text>
<text x="193.7" y="49.3">2</text>
<text x="39.3" y="57.7">B6</text>
<text x="39.4" y="55.1">A6</text>
<text x="137.1" y="56.7">1</text>
<text x="137.1" y="59.2">2</text>
<text x="172.8" y="54.4">6</text>
<text x="187.4" y="54.4">10</text>
<text x="193.7" y="54.4">2</text>
<text x="193.7" y="56.9">1</text>
<text x="193.7" y="59.5">2</text>
<text x="39.4" y="65.3">A8</text>
<text x="111.8" y="60.2" transform="rotate(-90 111.8 60.2)">9</text>
<text x="39.3" y="67.8">B8</text>
<text x="20.1" y="74.5" transform="rotate(-90 20.1 74.5)">S1</text>
<text x="27.7" y="74.4" transform="rotate(-90 27.7 74.4)">A1</text>
<text x="10.3" y="85.9">B</text>
<text x="223.3" y="85.9">B</text>
<text x="177.7" y="91.2">1</text>
<text x="177.7" y="93.7">2</text>
<text x="205.7" y="91.2">1</text>
<text x="205.7" y="93.7">2</text>
<text x="103.4" y="101.4">6</text>
<text x="103.4" y="98.8">7</text>
<text x="103.4" y="96.3">8</text>
<text x="128.2" y="98.8">10</text>
<text x="128.2" y="101.4">11</text>
<text x="128.8" y="96.3">9</text>
<text x="177.7" y="96.3">3</text>
<text x="177.7" y="98.8">4</text>
<text x="177.7" y="101.4">5</text>
<text x="205.7" y="96.3">3</text>
<text x="205.7" y="98.8">4</text>
<text x="205.7" y="101.4">5</text>
<text x="24.7" y="105.2">1</text>
<text x="24.7" y="107.7">2</text>
<text x="44.4" y="105.2">10</text>
<text x="45" y="107.7">9</text>
<text x="103.4" y="106.4">4</text>
<text x="103.4" y="103.9">5</text>
<text x="128.2" y="103.9">12</text>
<text x="128.2" y="106.4">13</text>
<text x="177.7" y="103.9">6</text>
<text x="177.7" y="106.4">7</text>
<text x="205.7" y="103.9">6</text>
<text x="205.7" y="106.4">7</text>
<text x="24.7" y="110.3">3</text>
<text x="24.7" y="112.8">4</text>
<text x="45" y="112.8">7</text>
<text x="45" y="110.3">8</text>
<text x="73.6" y="109">1</text>
<text x="73.6" y="111.5">2</text>
<text x="103.4" y="111.5">2</text>
<text x="103.4" y="109">3</text>
<text x="128.2" y="111.5">15</text>
<text x="128.2" y="109">14</text>
<text x="163.5" y="109">1</text>
<text x="163.5" y="111.5">2</text>
<text x="177.7" y="109">8</text>
<text x="177.7" y="111.5">9</text>
<text x="205.7" y="109">8</text>
<text x="205.7" y="111.5">9</text>
<text x="24.7" y="115.3">5</text>
<text x="45" y="115.3">6</text>
<text x="73.6" y="114.1">3</text>
<text x="73.6" y="116.6">4</text>
<text x="103.4" y="114.1">1</text>
<text x="128.2" y="114.1">16</text>
<text x="177.1" y="114.1">10</text>
<text x="205.1" y="114.1">10</text>
<text x="35.3" y="120.7" transform="rotate(-90 35.3 120.7)">11</text>
<text x="10.3" y="135.9">C</text>
<text x="223.3" y="135.9">C</text>
<text x="35" y="164.9">1</text>
<text x="85" y="164.9">2</text>
<text x="135" y="164.9">3</text>
<text x="185" y="164.9">4</text>
</g>
<g font-size="1.8" fill="#0000c2">
<text x="207.5" y="17.5">Motor</text>
<text x="214.3" y="17.5">Driver</text>
<text x="48.5" y="18.6">USB</text>
<text x="53.8" y="18.6">Input</text>
<text x="60.1" y="18.6">and</text>
<text x="65" y="18.6">Power</text>
<text x="72.1" y="18.6">Path</text>
<text x="77.8" y="18.6">Control</text>
<text x="134.4" y="18.8">Battery</text>
<text x="142.6" y="18.8">Charging</text>
<text x="87.9" y="78.3">Note:</text>
<text x="94" y="78.3">Charging</text>
<text x="103.5" y="78.3">Current</text>
<text x="111.7" y="78.3">(mA)</text>
<text x="117.3" y="78.3">=</text>
<text x="120" y="78.3">1100(V)</text>
<text x="131.3" y="78.3">Rprog</text>
<text x="45.7" y="86.9">USB</text>
<text x="51" y="86.9">-</text>
<text x="54.1" y="86.9">UART /</text>
<text x="63" y="86.9">Programming</text>
<text x="77" y="86.9">Circuit</text>
<text x="139.2" y="86.1">ESP32</text>
<text x="146.7" y="86.1">CAM</text>
<text x="208" y="86.1">Connectors</text>
</g>
<g font-size="1.8" fill="#008484">
<text x="62" y="23.2">+BATT</text>
<text x="58.2" y="29.1">U3</text>
<text x="29.5" y="31.7">J1</text>
<text x="45.5" y="34.4">+5V</text>
<text x="68.1" y="33.6">SW_SPDT</text>
<text x="70.4" y="31.1">SW1</text>
<text x="78.1" y="35.4">VBUS</text>
<text x="110.4" y="34.9">IC2</text>
<text x="32" y="38.5">VBUS</text>
<text x="93.5" y="37.7">+5V</text>
<text x="108.4" y="37.5">TP4056</text>
<text x="125.2" y="37.7">+5V</text>
<text x="139.3" y="40">LED1</text>
<text x="144.8" y="37.7">+5V</text>
<text x="165.3" y="38.7">GNDVBUS</text>
<text x="177.3" y="39.2">MX1508</text>
<text x="179.7" y="36.7">U1</text>
<text x="33.1" y="43.6">CC1</text>
<text x="33.1" y="46.1">CC2</text>
<text x="45.9" y="45">100K</text>
<text x="48.3" y="42.6">U2</text>
<text x="55.9" y="43">SS34</text>
<text x="57.1" y="45.6">D1</text>
<text x="102.6" y="42.5">TEMP</text>
<text x="102.6" y="45.1">PROG</text>
<text x="102.6" y="47.6">GND</text>
<text x="115.4" y="47.6">~{STDBY}</text>
<text x="116.1" y="45.1">~{CHRG}</text>
<text x="118.8" y="42.5">CE</text>
<text x="129.8" y="42.5">R11.3K</text>
<text x="139.7" y="42.5">CHG</text>
<text x="175.3" y="42.8">VCC</text>
<text x="175.3" y="45.3">GND</text>
<text x="175.3" y="47.9">IN1</text>
<text x="183" y="47.9">M1A</text>
<text x="200.4" y="43.4">J6</text>
<text x="200.4" y="46">Conn_01x02</text>
<text x="34" y="51.2">D-</text>
<text x="34" y="53.7">D-</text>
<text x="95.3" y="51.4">Rprog1</text>
<text x="95.3" y="54">1.2K</text>
<text x="102.6" y="50.2">VCC</text>
<text x="117.9" y="50.2">BAT</text>
<text x="128.5" y="50.2">R21.3K</text>
<text x="131" y="53.4">+BATT</text>
<text x="139.3" y="52.7">LED2</text>
<text x="139.7" y="50.2">CHG</text>
<text x="175.3" y="50.4">IN2</text>
<text x="175.3" y="53">IN3</text>
<text x="182.8" y="50.4">M1B</text>
<text x="183" y="53">M2A</text>
<text x="200.4" y="53.6">J5</text>
<text x="200.4" y="48.5">J4</text>
<text x="200.4" y="51">Conn_01x02</text>
<text x="34" y="56.3">D+</text>
<text x="34" y="58.8">D+</text>
<text x="112.9" y="56.2" transform="rotate(-90 112.9 56.2)">EP</text>
<text x="143" y="58">J2</text>
<text x="175.3" y="55.5">IN4</text>
<text x="182.8" y="55.5">M2B</text>
<text x="200.4" y="56.1">Conn_01x02</text>
<text x="200.4" y="58.7">J7</text>
<text x="124.7" y="64.1">10uF</text>
<text x="127.3" y="60.3">C2</text>
<text x="200.4" y="61.2">Conn_01x02</text>
<text x="21.2" y="69.6" transform="rotate(-90 21.2 69.6)">SHIELD</text>
<text x="28.8" y="69.6" transform="rotate(-90 28.8 69.6)">GND</text>
<text x="31.9" y="66.4">SBU1</text>
<text x="31.9" y="69">SBU2</text>
<text x="89.5" y="67.3">GND</text>
<text x="110.1" y="68.5">GND</text>
<text x="131.7" y="72.3">GND</text>
<text x="146.9" y="73.3" transform="rotate(-90 146.9 73.3)">B2B-PH-SM4-TB(LF)(SN)</text>
<text x="22.1" y="81.7">GND</text>
<text x="31.2" y="78.1">PWR_FLAG</text>
<text x="47.2" y="92.6">GND</text>
<text x="93.6" y="93.1">GND1 VDD</text>
<text x="99.4" y="93.3">VDD</text>
<text x="111" y="93.8">ESP32-CAM</text>
<text x="115.2" y="91.3">IC1</text>
<text x="129.9" y="92.6">+3V3</text>
<text x="32" y="99.3">ch340k</text>
<text x="34.2" y="97">U4</text>
<text x="52.2" y="99.8">C3</text>
<text x="107.4" y="99.9">GND_1</text>
<text x="107.4" y="97.4">5V</text>
<text x="121.7" y="99.9">IO16</text>
<text x="122.5" y="97.4">3V3</text>
<text x="160.1" y="101.5">+3.3V</text>
<text x="164.2" y="99.1">VBUSGND</text>
<text x="191.4" y="98.9">VDDGND1</text>
<text x="27.7" y="106.3">D+</text>
<text x="40.9" y="106.3">V3</text>
<text x="52.2" y="102.1">0.1uf</text>
<text x="67.8" y="105.8">+5V</text>
<text x="76" y="107.6">J8</text>
<text x="107.4" y="107.6">IO15</text>
<text x="107.4" y="105">IO13</text>
<text x="107.4" y="102.5">IO12</text>
<text x="120" y="105">GND_2</text>
<text x="122.4" y="107.6">VCC</text>
<text x="122.9" y="102.5">IO0</text>
<text x="184.4" y="103.1">J9 +3V3</text>
<text x="212.4" y="103.1">J10</text>
<text x="27.7" y="108.8">D-</text>
<text x="27.7" y="111.4">GND</text>
<text x="27.7" y="113.9">DTR</text>
<text x="39.5" y="108.8">RXD</text>
<text x="39.6" y="113.9">VCC</text>
<text x="39.8" y="111.4">TXD</text>
<text x="49.5" y="108.1">R3</text>
<text x="49.7" y="110.6">R4</text>
<text x="53.8" y="111.4">1K</text>
<text x="53.8" y="108.8">1K</text>
<text x="63.3" y="113.9">+3.3V</text>
<text x="107.4" y="112.6">IO2</text>
<text x="107.4" y="110.1">IO14</text>
<text x="122.2" y="110.1">U0R</text>
<text x="122.5" y="112.6">U0T</text>
<text x="155.6" y="110.7">J3</text>
<text x="27.7" y="116.5">CTS</text>
<text x="36.4" y="117.1" transform="rotate(-90 36.4 117.1)">EP</text>
<text x="39.8" y="116.5">RTS</text>
<text x="59.8" y="119.7">C4</text>
<text x="59.8" y="117.3">0.1UF</text>
<text x="107.4" y="115.2">IO4</text>
<text x="120" y="115.2">GND_3</text>
<text x="164.1" y="117.5">GND</text>
<text x="17" y="120.5">GND</text>
<text x="67.8" y="123.3">GND</text>
<text x="74.9" y="120.8">UART</text>
<text x="133.2" y="120">GND1</text>
<text x="184.6" y="120">M1 M2 M3 M4</text>
<text x="54.8" y="126.4">GND</text>
</g>
<g font-size="1.8">
<text x="168.9" y="46.7">IN1</text>
<text x="44.7" y="52.5">D-</text>
<text x="168.9" y="49.2">IN2</text>
<text x="168.9" y="51.7">IN3</text>
<text x="44.7" y="57.6">D+</text>
<text x="168.9" y="54.3">IN4</text>
<text x="172.7" y="93.7">IN3</text>
<text x="172.7" y="91.1">IN4</text>
<text x="200.4" y="91.1">IN4a</text>
<text x="200.4" y="93.7">IN3a</text>
<text x="97.8" y="101.3">IN4a</text>
<text x="133.1" y="101.3">IO0</text>
<text x="164.2" y="99.1">VBUSGNDIN1</text>
<text x="172.7" y="96.2">IN2</text>
<text x="191.4" y="98.9">VDDGND1 IN1a</text>
<text x="200.4" y="96.2">IN2a</text>
<text x="20.6" y="107.6">D-</text>
<text x="20.6" y="105.1">D+</text>
<text x="62.9" y="107.6">TX</text>
<text x="97.5" y="103.8">IN1a</text>
<text x="97.5" y="106.4">IN2a</text>
<text x="62.6" y="110.2">RX</text>
<text x="97.5" y="108.9">IN3a</text>
<text x="128.2" y="109">14 RX1</text>
<text x="131.5" y="111.4">TX1</text>
<text x="172.2" y="114">TX</text>
<text x="172.2" y="111.4">RX</text>
<text x="200.4" y="114">TX1</text>
<text x="200.4" y="111.4">RX1</text>
<text x="200.4" y="108.9">IO0</text>
</g>
<g font-size="1.8" fill="#008400">
<text x="69.8" y="111.4">TX</text>
<text x="69.8" y="114">RX</text>
</g>
<g font-size="1.1" fill="#008484">
<text x="65.5" y="46.9">10u</text>
<text x="66" y="45.4">C1</text>
<text x="51.5" y="51.7">GND</text>
<text x="63.7" y="52.2">GND</text>
</g>
</svg>
